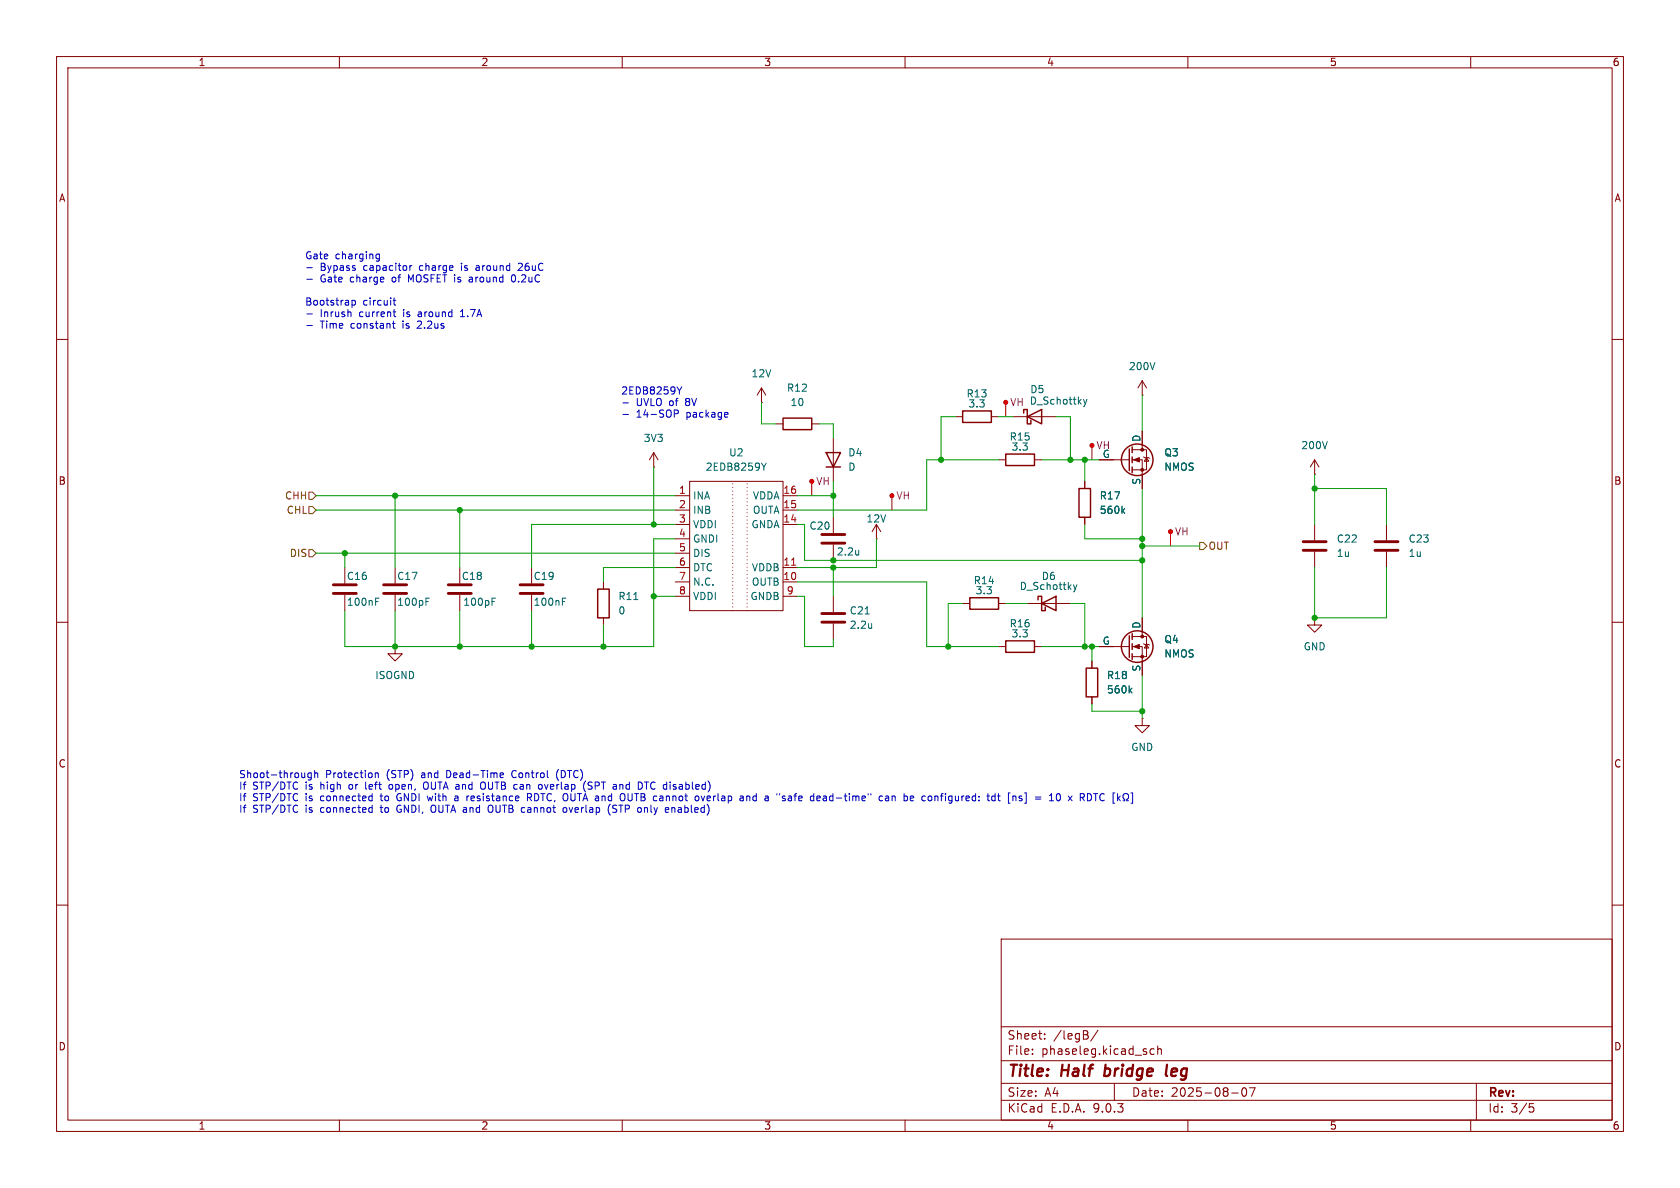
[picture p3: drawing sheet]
<svg xmlns="http://www.w3.org/2000/svg" width="297mm" height="210mm" viewBox="0 0 297 210" stroke-linecap="round" stroke-linejoin="round" font-family="sans-serif">
<g fill="none" stroke="#840000" stroke-width=".18">
<path d="M10 10h277v190h-277zM12 12h273v186h-273zM60 10v2M110 10v2M160 10v2M210 10v2M260 10v2M10 60h2M134.6 71.1h.1M134.6 68.6l-.7 1.3M134.6 68.6l.8 1.3M134.6 68.6v2.5"/>
<path d="M137.2 74.9h1.2M143.5 74.9h1.3M147.3 77.5v7.6M168.9 73.7h1.3M175.3 73.7h1.2M179.1 73.7h7.6M200.2 79.5h2.5v3.6h-2.5M201.9 69.9h.1M201.9 67.3v2.6M201.9 76.2v3.3M201.9 67.3l-.7 1.3M201.9 67.3l.8 1.3"/>
<path d="M285 60h2M115.6 82.6h.1M115.6 80l-.8 1.3M115.6 80l.7 1.3M115.6 80v2.6M119.4 87.6h2.5M119.4 90.2h2.5M119.4 92.7h2.5M119.4 95.3h2.5M119.4 97.8h2.5M121.9 85.1h16.5v22.9h-16.5zM138.4 87.6h2.6"/>
<path d="M138.4 90.2h2.6M138.4 92.7h2.6M147.3 91.4v2.8M147.3 96.3v2.8M154.9 95.3h.1M154.9 92.7l-.7 1.3M154.9 92.7l.8 1.3M154.9 92.7v2.6M176.5 81.3h1.3M182.9 81.3h1.2M191.8 85.1v1.3M191.8 91.4v1.3"/>
<path d="M194.3 81.3h5.3M200.2 81.3h1.7v5.1M202.2 80.8l.1 .1h.8l.1 .1M202.7 80.9l.4 .6h-.8zM232.4 83.8h.1M232.4 81.3v2.5M232.4 92.7v2.8M232.4 97.5v2.8M232.4 81.3l-.8 1.3M232.4 81.3l.8 1.3M245.1 92.7v2.8M245.1 97.5v2.8"/>
<path d="M10 110h2M61 100.3v2.8M61 105.2v2.8M69.8 114.3v1.3h1.3l-1.3 1.2-1.2-1.2h1.2M69.8 114.3h.1M69.8 100.3v2.8M69.8 105.2v2.8M81.3 100.3v2.8M81.3 105.2v2.8M94 100.3v2.8M94 105.2v2.8M106.7 102.9v1.2"/>
<path d="M106.7 109.2v1.3M119.4 100.3h2.5M119.4 102.9h2.5M119.4 105.4h2.5M138.4 100.3h2.6M138.4 102.9h2.6M138.4 105.4h2.6M147.3 105.4v2.8M147.3 110.2v2.8M170.2 106.7h1.2M176.5 106.7h1.3M176.5 114.3h1.3"/>
<path d="M181.6 106.7h7.6M182.9 114.3h1.2M193 116.8v1.3M194.3 114.3h5.3M200.2 112.5h2.5v3.6h-2.5M200.2 114.3h1.7v5.1M201.9 109.2v3.3M202.2 113.8l.1 .1h.8l.1 .1M202.7 113.9l.4 .7h-.8zM232.4 109.2v1.3h1.3l-1.3 1.3-1.3-1.3h1.3M232.4 109.2h.1M285 110h2"/>
<path d="M193 123.2v1.3M201.9 127v1.3h1.3l-1.3 1.2-1.2-1.2h1.2M201.9 127h.1M10 160h2M177 166h108v32h-108zM285 160h2M60 198v2M110 198v2M160 198v2M177 194.5h108M177 191.5h108M177 187.5h108"/>
<path d="M177 181.5h108M182.5 186.3v.1M182.5 185.5v.1M184.7 183.6v.1M184.7 182.8v.1M192.3 183.1v.5M194.1 182.1l-1.3 2M197 191.5v3M204 185.5l-.4-.1-.3 .3v.4l.2 .2h.5M204.7 185.5l.2-.1 .3 .1 .1 .9M204.7 184.9v1.5M210 198v2"/>
<path d="M217.7 193.2h1.2M219.7 192.4l.2-.1a.81 .81 0 0 1 .6 .6 .81 .81 0 0 1-.3 .8l-.2 .1a.81 .81 0 0 1-.3-1.4zM220.9 192.3h1l-.7 1.5M260 198v2M261 191.5v6.5M270.4 195.1h.7M270.5 195.7h.4l.3 .3-.2 .5-.5 .1"/>
</g>
<path d="M195.2 190.1l.2 .1M195.5 188.2l-.3 2M206.3 188.2l-.2 1.7 .2 .3" fill="none" stroke="#840000" stroke-width=".4"/>
<g fill="none" stroke="#840000" stroke-width=".25">
<path d="M138.4 73.9h5.1v2h-5.1zM170.2 72.6h5.1v2.1h-5.1zM181 73v-.6h.6v2.5h.6v-.6M181.6 73.7l2.5-1.3v2.5zM199.6 79.4v3.8M200.2 79v1M146 80h2.6l-1.3 2.6zM146 82.6h2.6M177.8 80.3h5.1v2h-5.1zM190.8 86.4h2v5h-2zM200.2 80.8v1M200.2 82.6v1"/>
<path d="M105.7 104.1h2v5.1h-2zM171.4 105.7h5.1v2h-5.1zM177.8 113.3h5.1v2h-5.1zM183.5 106v-.6h.6v2.6h.7v-.7M184.1 106.7l2.6-1.3v2.6zM192 118.1h2.1v5.1h-2.1zM199.6 112.4v3.8M200.2 112v1M200.2 113.8v1M200.2 115.6v1"/>
<circle cx="201" cy="81.3" r="2.79"/>
<circle cx="201" cy="114.3" r="2.79"/>
</g>
<g fill="none" stroke="#006464" stroke-width=".18">
<path d="M191.6 70.6l.3 .8M191.9 71.4l-.3 .5M192.2 70.6l-.3 .8M134.6 81.9l.4 .6M135 82.5v.6M135.5 81.9l-.5 .6M151.8 97.3v.8M151.8 98l-.1 .1M198.5 90.3l.3 .4M198.8 89.9l-.4 .5M66.4 106.3h.4M66.4 105.7h.6"/>
<path d="M75.3 106.3h.4M75.3 105.7h.6M87 106.3h.4M87 105.7h.6M99.4 106.3h.4M99.4 105.7h.6M112.1 106h.7M152.9 108.5h.8M154.1 110.2v.9M154.1 110.9l-.1 .1M189.8 103.4l.3 .8M190.1 104.2l-.3 .4"/>
<path d="M190.4 103.4l-.3 .8M199.7 122l.4 .5M200.1 121.7l-.5 .4"/>
</g>
<g fill="none" stroke="#840000" stroke-width=".51">
<path d="M145.3 94.5h4.1M145.3 96h4.1M230.4 95.8h4M230.4 97.3h4M243.1 95.8h4M243.1 97.3h4M58.9 103.4h4.1M58.9 104.9h4.1M67.8 103.4h4.1M67.8 104.9h4.1M79.2 103.4h4.1M79.2 104.9h4.1"/>
<path d="M91.9 103.4h4.1M91.9 104.9h4.1M145.3 108.5h4.1M145.3 110h4.1"/>
</g>
<path d="M129.5 108v-22.9M132.1 108v-22.9" fill="none" stroke="#840000" stroke-width=".18" stroke-dasharray="0 .6"/>
<path d="M139.9 99.9h.8" fill="none" stroke="#a90000" stroke-width=".18"/>
<g fill="#840000" stroke="#840000" stroke-width=".18">
<path d="M200.4 81.3l1-.4v.8z"/>
<path d="M200.4 114.3l1-.4v.8z"/>
<circle cx="201.9" cy="79.5" r=".25"/>
<circle cx="201.9" cy="83.1" r=".25"/>
<circle cx="201.9" cy="112.5" r=".25"/>
<circle cx="201.9" cy="116.1" r=".25"/>
</g>
<path d="M177.8 71.5v2.2M193 79.1v2.2M143.5 85.4v2.2M157.7 88v2.2M206.9 94.3v2.2" fill="none" stroke="#f00" stroke-width=".18"/>
<g fill="#f00" stroke="#f00" stroke-width=".18">
<circle cx="157.7" cy="87.6" r=".36"/>
<circle cx="177.8" cy="71.1" r=".36"/>
<circle cx="206.9" cy="94" r=".36"/>
<circle cx="193" cy="78.7" r=".36"/>
<circle cx="143.5" cy="85.1" r=".36"/>
</g>
<path d="M54.6 97.2h.6l.7 .6-.7 .6h-.6zM54.6 89.5h.6l.7 .7-.7 .6h-.6zM54.6 87h.6l.7 .6-.7 .7h-.6zM212.1 95.9h.6l.7 .6-.7 .7h-.6z" fill="none" stroke="#725600" stroke-width=".18"/>
<g fill="none" stroke="#009600" stroke-width=".18">
<path d="M134.6 71.1v3.8h2.6M144.8 74.9h2.5v2.6M168.9 73.7h-2.5v7.6M176.5 73.7h2.6M186.7 73.7h2.5v7.6M201.9 69.9v6.3M55.9 90.2h63.5M55.9 87.6h63.5M55.9 97.8h63.5M61 97.8v2.5M69.8 87.6v12.7M81.3 90.2v10.1"/>
<path d="M115.6 82.6v10.1M119.4 92.7h-25.4v7.6M119.4 95.3h-3.8v19h-54.6v-6.3M141 92.7h1.2v6.4h59.7M141 87.6h6.3M147.3 85.1v6.3M154.9 95.3v5h-13.9M176.5 81.3h-12.7v8.9h-22.8M184.1 81.3h10.2M191.8 81.3v3.8M191.8 92.7v2.6h10.1M201.9 86.4v22.8"/>
<path d="M201.9 96.5h10.2M232.4 83.8v8.9M232.4 86.4h12.7v6.3M69.8 108v6.3M81.3 108v6.3M94 108v6.3M106.7 110.5v3.8M115.6 105.4h3.8M119.4 100.3h-12.7v2.6M141 105.4h1.2v8.9h5.1v-1.3M141 102.9h22.8v11.4h12.7M147.3 100.3v5.1"/>
<path d="M170.2 106.7h-2.6v7.6M177.8 106.7h3.8M184.1 114.3h10.2M189.2 106.7h2.6v7.6M193 114.3v2.5M201.9 119.4v7.6M232.4 100.3v8.9h12.7v-8.9M193 124.5v1.2h8.9"/>
</g>
<g fill="none" stroke="#0000c2" stroke-width=".18">
<path d="M54.3 47.3h.9M54.3 49.4h.9M54.3 55.5h.9M54.3 57.5h.9M62 55.2l.1 .8M62.2 53.1v1.3M62.2 53.1h.4l.2 .2-.1 .6h-.5M66.5 45.6l.2 .2 .4-.1M67.1 44.9v1l-.3 .3-.3-.1M67.1 45l-.4-.1-.2 .1M69.4 57.2h.5M69.5 53.1h.5"/>
<path d="M69.5 55.1h.5M69.6 56.8v1l.3 .2M69.7 52.7v1.1l.3 .1M69.7 55.8l.3 .2M72.5 47v.8M72.8 47l-.3 .2M81.4 56h.7M81.6 54.9l-.2 .2M83.3 49l-.3 .1M83.4 49.4h-.3l-.2 .1 .1 .3h.4M84.3 47h-.1M84.3 47.3l-.2 .2 .2 .3"/>
<path d="M90.5 48.7a.69 .69 0 0 0 .3 1.1h.2M90.7 48.6h.3M92.1 46.5l-.5 .2M92.3 47.1l-.7 .7h.8M110.1 71.2h1M110.1 73.3h1M119.7 68.4l.4 .7M119.9 72.6v.3l-.1 .2h-.6M120.1 69.1v.6M120.5 68.4l-.4 .7M128.6 73l.1 .2-.6 .1M53.9 136.6v.9"/>
<path d="M53.9 137.3l-.1 .1M55 136.7l-.3-.1-.3 .3 .1 .5h.5M55 136.6v1.1l-.2 .2-.3-.1M55.6 136.7l.2-.1 .3 .1 .1 .8M55.6 136.2v1.3M64.6 138.2v1.1l.2 .2M66.3 136.7l.2-.1 .3 .1 .1 .8M66.3 136.6v.9M68.9 138.7l-.1 .2v.5l.2 .1h.3M75 138.3a.81 .81 0 0 0 .2 1.2h.3M79.3 136.2h-.3v1.3h.3M85.6 138.3a.81 .81 0 0 1-.1 1.2h-.2"/>
<path d="M88.6 136.6l.4 .1v.2l-.6 .1M89 137.4l-.4 .1M90.7 136.3l-.2 .4 .2 .7M96.3 138.7l.3 .8 .3-.8M98.8 136a1.46 1.46 0 0 0 0 2M104 138.7l.6 .3 .1 .3-.3 .2h-.4M104.5 138.2l.2 .1M109.9 138.7l.2 .1v.7M113.9 138.2h.8M115.1 138.5v.7M65.4 140.7l.4 .1M65.4 142.8h.4"/>
<path d="M65.8 140.3v1.3M65.8 142.3v1.3M65.8 141.5l-.4 .1M65.8 143.5l-.4 .1M67.2 140.7h.5M67.2 142.8h.5M70.2 140.6l-.1 .4 .3 .5M70.4 142.4l-.3 .5 .3 .6M76 141l-.2 .6M76.3 143.4l.4 .2M76.4 142.4l-.1 .1M80.4 140.8h.5l.1 .8"/>
<path d="M81 141l-.5 .1-.1 .2 .1 .3 .5-.1M83.5 140.7l-.2 .2v.5l.2 .2M83.9 141l-.6 .1M87 142.4a.81 .81 0 0 1-.2 1.2l-.3-.1M93.2 140.3v1.3M93.6 141l.4 .6M93.9 140.4l.1 .3-.1 .2-.7 .1M99.7 142.8h.3l.2 .2-.1 .5h-.4M100.6 142.8l.3 .8M107.7 143.8l.2 .3M108.3 142.7l.7 .5-.2 .4-.5-.1M111 140.3v1l.2 .2 .3 .1"/>
<path d="M114.1 142.8l.4 .1v.7M118.8 142.8h.5v.8M124 140.7l.3 .9 .3-.9M125.1 140.8l-.1 .6 .2 .2M125.6 141l-.6 .1M132 140.8l.2-.1 .3 .1 .1 .8M132 140.7v.9M133.3 140.7l-.2 .3v.3l.2 .3M137.3 140.3v.2M137.8 140.3v.2M145.6 140.8h.4l.1 .8M146.1 141l-.4 .1-.2 .2 .2 .3 .4-.1"/>
<path d="M155.9 140.7l.1 .1M156 141.5l-.1 .1M156.6 140.8h.5v.8M157.1 141l-.4 .1-.2 .2 .2 .3 .4-.1M157.7 140.8l.2-.1 .3 .1 .1 .8M157.7 140.7v.9M163.5 140.7l-.4 .1-.1 .2v.4l.5 .2M166.2 140.7h.5M166.7 140.3l-.3 .2v1.1M167.2 140.3v.1M167.2 140.7v.9M168.3 140.8l-.4-.1-.2 .3 .1 .5h.5"/>
<path d="M168.3 140.7v1l-.2 .3-.3-.1M168.9 140.7l.1 .8 .3 .1 .1-.2M169.4 140.7v.9M170.1 140.7v.9M170.4 140.7l-.3 .3M170.8 141.1l.6-.1-.1-.2-.3-.1-.2 .2v.6h.5M172.5 140.8l-.4-.1-.2 .3 .1 .5h.5M172.5 140.3v1.3M173.1 141.4v.2M173.1 140.8v.1M174.5 140.7h.5M174.6 140.3v1.1l.4 .2"/>
<path d="M175.9 140.8l-.3-.1-.3 .3 .1 .5h.5M175.9 140.3v1.3M176.3 140.7h.5M176.5 140.3v1.1l.3 .2M178.6 140.2h-.3v1.8h.3M179.1 140.8l.1-.1 .3 .1 .1 .8M179.1 140.7v.9M180.6 140.8l-.3-.1-.1 .2v.2l.4 .1v.3h-.4M181.1 140.2h.3v1.8h-.3M183.1 140.9h.9M183.1 141.3h.9M185.5 141.6h.8"/>
<path d="M185.5 140.7l.4-.4v1.3M186.9 140.4l.1-.1a.68 .68 0 0 1 .5 .6 .68 .68 0 0 1-.5 .7l-.1-.2-.2-.3zM188.9 140.7l.6 .9M189.5 140.7l-.6 .9M192.6 140.3a.68 .68 0 0 1 .4 .6 .68 .68 0 0 1-.4 .7M193.3 140.3h.8M193.7 140.3v1.3M194.7 140.4l.3-.1 .2 .1M195.2 141.4v.1M197.1 140.2h-.3v1.8h.3M197.6 140.3v1.3M197.7 141.1l.4 .5"/>
<path d="M198.1 140.7l-.5 .5M198.5 141.6h.3v-.3a.54 .54 0 0 1-.2-.7 .54 .54 0 0 1 .7-.2 .58 .58 0 0 1-.1 .9v.3h.3M199.9 140.2h.3v1.8h-.3"/>
</g>
<g fill="#009600" stroke="#009600" stroke-width=".18">
<circle cx="61" cy="97.8" r=".46"/>
<circle cx="69.8" cy="87.6" r=".46"/>
<circle cx="81.3" cy="114.3" r=".46"/>
<circle cx="69.8" cy="114.3" r=".46"/>
<circle cx="81.3" cy="90.2" r=".46"/>
<circle cx="166.4" cy="81.3" r=".46"/>
<circle cx="189.2" cy="81.3" r=".46"/>
<circle cx="191.8" cy="81.3" r=".46"/>
<circle cx="115.6" cy="92.7" r=".46"/>
<circle cx="115.6" cy="105.4" r=".46"/>
<circle cx="106.7" cy="114.3" r=".46"/>
<circle cx="147.3" cy="87.6" r=".46"/>
<circle cx="167.6" cy="114.3" r=".46"/>
<circle cx="147.3" cy="99.1" r=".46"/>
<circle cx="147.3" cy="100.3" r=".46"/>
<circle cx="94" cy="114.3" r=".46"/>
<circle cx="191.8" cy="114.3" r=".46"/>
<circle cx="201.9" cy="95.3" r=".46"/>
<circle cx="193" cy="114.3" r=".46"/>
<circle cx="201.9" cy="96.5" r=".46"/>
<circle cx="201.9" cy="99.1" r=".46"/>
<circle cx="232.4" cy="109.2" r=".46"/>
<circle cx="232.4" cy="86.4" r=".46"/>
<circle cx="201.9" cy="125.7" r=".46"/>
</g>
<g font-size="2.8" fill="#840000">
<text x="178" y="190.9">Title:</text>
<text x="187.7" y="190.9">Half</text>
<text x="196.1" y="190.9">bridge</text>
<text x="207.7" y="190.9">leg</text>
</g>
<g font-size="2.1" fill="#840000">
<text x="178" y="184">Sheet:</text>
<text x="186.2" y="184">/legB/</text>
<text x="178" y="186.7">File:</text>
<text x="184.1" y="186.7">phaseleg.kicad_sch</text>
<text x="178" y="196.9">KiCad</text>
<text x="178" y="194.1">Size:</text>
<text x="184.7" y="194.1">A4</text>
<text x="185.7" y="196.9">E.D.A.</text>
<text x="193.3" y="196.9">9.0.3</text>
<text x="200" y="194.1">Date:</text>
<text x="207" y="194.1">2025-08-07</text>
<text x="263" y="194.3">Rev:</text>
<text x="263" y="196.9">Id:</text>
<text x="267.1" y="196.9">3/5</text>
</g>
<g font-size="1.8" fill="#840000">
<text x="35" y="11.9">1</text>
<text x="85" y="11.9">2</text>
<text x="135" y="11.9">3</text>
<text x="185" y="11.9">4</text>
<text x="235" y="11.9">5</text>
<text x="285" y="11.9">6</text>
<text x="10.3" y="35.9">A</text>
<text x="285.3" y="35.9">A</text>
<text x="10.3" y="85.9">B</text>
<text x="285.3" y="85.9">B</text>
<text x="10.3" y="135.9">C</text>
<text x="285.3" y="135.9">C</text>
<text x="10.3" y="185.9">D</text>
<text x="285.3" y="185.9">D</text>
<text x="35" y="199.9">1</text>
<text x="85" y="199.9">2</text>
<text x="135" y="199.9">3</text>
<text x="185" y="199.9">4</text>
<text x="235" y="199.9">5</text>
<text x="285" y="199.9">6</text>
</g>
<g font-size="1.8" fill="#0000c2">
<text x="53.8" y="46">Gate</text>
<text x="59.3" y="46">charging</text>
<text x="56.6" y="48.1">Bypass</text>
<text x="56.6" y="50.1">Gate</text>
<text x="62" y="50.1">charge</text>
<text x="64.4" y="48.1">capacitor</text>
<text x="69.6" y="50.1">of</text>
<text x="72.6" y="50.1">MOSFET is</text>
<text x="74.4" y="48.1">charge</text>
<text x="82" y="48.1">is</text>
<text x="83.8" y="50.1">around</text>
<text x="84.8" y="48.1">around</text>
<text x="91.5" y="50.1">0.2uC</text>
<text x="92.5" y="48.1">26uC</text>
<text x="53.8" y="54.2">Bootstrap</text>
<text x="56.6" y="56.3">Inrush</text>
<text x="56.6" y="58.3">Time</text>
<text x="62.1" y="58.3">constant</text>
<text x="63.6" y="56.3">current</text>
<text x="64.2" y="54.2">circuit</text>
<text x="71.5" y="58.3">is</text>
<text x="71.6" y="56.3">is</text>
<text x="74.3" y="58.3">2.2us</text>
<text x="74.4" y="56.3">around</text>
<text x="82.1" y="56.3">1.7A</text>
<text x="109.7" y="69.9">2EDB8259Y</text>
<text x="112.5" y="72">UVLO of</text>
<text x="121.5" y="72">8V</text>
<text x="112.5" y="74">14-SOP</text>
<text x="121.4" y="74">package</text>
<text x="42.2" y="137.8">Shoot-through</text>
<text x="57.6" y="137.8">Protection</text>
<text x="68.5" y="137.8">(STP)</text>
<text x="74.8" y="137.8">and</text>
<text x="79.5" y="137.8">Dead-Time</text>
<text x="91.2" y="137.8">Control</text>
<text x="99.3" y="137.8">(DTC)</text>
<text x="42.2" y="139.8">If</text>
<text x="42.2" y="141.9">If</text>
<text x="42.2" y="143.9">If</text>
<text x="44.7" y="139.8">STP/DTC</text>
<text x="44.7" y="141.9">STP/DTC</text>
<text x="44.7" y="143.9">STP/DTC</text>
<text x="54.2" y="139.8">is</text>
<text x="54.2" y="141.9">is</text>
<text x="54.2" y="143.9">is</text>
<text x="57" y="139.8">high</text>
<text x="57" y="141.9">connected</text>
<text x="57" y="143.9">connected</text>
<text x="62.2" y="139.8">or</text>
<text x="65.3" y="139.8">left</text>
<text x="67.8" y="141.9">to</text>
<text x="67.8" y="143.9">to</text>
<text x="69.7" y="139.8">open,</text>
<text x="70.9" y="141.9">GNDI</text>
<text x="70.9" y="143.9">GNDI,</text>
<text x="76.1" y="139.8">OUTA and</text>
<text x="76.6" y="141.9">with</text>
<text x="77.2" y="143.9">OUTA and</text>
<text x="81.6" y="141.9">a</text>
<text x="83.9" y="141.9">resistance</text>
<text x="86.6" y="139.8">OUTB can</text>
<text x="87.7" y="143.9">OUTB cannot</text>
<text x="94.8" y="141.9">RDTC, OUTA and</text>
<text x="97.3" y="139.8">overlap</text>
<text x="101.4" y="143.9">overlap</text>
<text x="105.4" y="139.8">(SPT</text>
<text x="109.6" y="143.9">(STP</text>
<text x="110.9" y="139.8">and</text>
<text x="112" y="141.9">OUTB cannot</text>
<text x="115" y="143.9">only</text>
<text x="115.5" y="139.8">DTC disabled)</text>
<text x="120.2" y="143.9">enabled)</text>
<text x="125.6" y="141.9">overlap</text>
<text x="133.8" y="141.9">and</text>
<text x="138.4" y="141.9">a</text>
<text x="140.8" y="141.9">&quot;safe</text>
<text x="146.9" y="141.9">dead-time&quot;</text>
<text x="159.3" y="141.9">can</text>
<text x="163.9" y="141.9">be</text>
<text x="190.1" y="141.9">10</text>
<text x="193.7" y="141.9">x</text>
</g>
<g font-size="1.8" fill="#006464">
<text x="199.5" y="65.6">200V</text>
<text x="132.8" y="66.9">12V</text>
<text x="139" y="69.4">R12</text>
<text x="139.7" y="72">10</text>
<text x="170.8" y="70.5">R13</text>
<text x="182" y="69.7">D5</text>
<text x="171.1" y="72.2">3.3</text>
<text x="113.7" y="78.3">3V3</text>
<text x="124.7" y="83.4">2EDB8259Y</text>
<text x="128.8" y="80.9">U2</text>
<text x="149.9" y="80.9">D4</text>
<text x="149.9" y="83.4">D</text>
<text x="178.4" y="78.1">R15</text>
<text x="178.7" y="79.9">3.3</text>
<text x="194.8" y="81">G</text>
<text x="201.7" y="78.2" transform="rotate(-90 201.7 78.2)">D</text>
<text x="205.7" y="83.4">NMOS</text>
<text x="205.7" y="80.9">Q3</text>
<text x="229.9" y="79.6">200V</text>
<text x="122.4" y="88.5">INA</text>
<text x="133" y="88.5">VDDA</text>
<text x="194.3" y="88.5">R17</text>
<text x="201.7" y="85.8" transform="rotate(-90 201.7 85.8)">S</text>
<text x="122.4" y="91">INB</text>
<text x="122.4" y="93.6">VDDI</text>
<text x="132.8" y="93.6">GNDA</text>
<text x="133" y="91">OUTA</text>
<text x="143" y="93.8">C20</text>
<text x="153.1" y="92.6">12V</text>
<text x="194.3" y="91">560k</text>
<text x="122.4" y="96.1">GNDI</text>
<text x="122.4" y="98.7">DIS</text>
<text x="122.4" y="101.2">DTC</text>
<text x="132.8" y="101.2">VDDB</text>
<text x="147.8" y="98.4">2.2u</text>
<text x="236.2" y="98.7">1u</text>
<text x="236.2" y="96.1">C22</text>
<text x="248.9" y="98.7">1u</text>
<text x="248.9" y="96.1">C23</text>
<text x="61.2" y="107.3">100nF</text>
<text x="61.2" y="102.7">C16</text>
<text x="70.1" y="107.3">100pF</text>
<text x="70.1" y="102.7">C17</text>
<text x="81.5" y="102.7">C18</text>
<text x="81.8" y="107.3">100pF</text>
<text x="94.2" y="107.3">100nF</text>
<text x="94.2" y="102.7">C19</text>
<text x="109.2" y="106.3">R11</text>
<text x="122.4" y="103.7">N.C.</text>
<text x="122.4" y="106.3">VDDI</text>
<text x="132.6" y="106.3">GNDB</text>
<text x="132.8" y="103.7">OUTB</text>
<text x="172" y="103.5">R14</text>
<text x="172.4" y="105.3">3.3</text>
<text x="180.2" y="104.5">D_Schottky</text>
<text x="184.1" y="102.7">D6</text>
<text x="109.2" y="108.8">0</text>
<text x="150.1" y="108.8">C21</text>
<text x="150.1" y="111.4">2.2u</text>
<text x="178.4" y="111.1">R16</text>
<text x="178.7" y="112.9">3.3</text>
<text x="201.7" y="111.2" transform="rotate(-90 201.7 111.2)">D</text>
<text x="205.7" y="113.9">Q4</text>
<text x="194.8" y="114">G</text>
<text x="201.7" y="118.8" transform="rotate(-90 201.7 118.8)">S</text>
<text x="205.7" y="116.4">NMOS</text>
<text x="230.4" y="115.2">GND</text>
<text x="66.2" y="120.2">ISOGND</text>
<text x="195.6" y="120.2">R18</text>
<text x="195.6" y="122.8">560k</text>
<text x="199.9" y="132.9">GND</text>
</g>
<g font-size="1.8" fill="#840084">
<text x="178.5" y="72">VH D_Schottky</text>
<text x="193.7" y="79.6">VH</text>
<text x="144.2" y="86">VH</text>
<text x="158.4" y="88.5">VH</text>
<text x="207.6" y="94.8">VH</text>
</g>
<g font-size="1.8" fill="#725600">
<text x="50.3" y="88.5">CHH</text>
<text x="50.6" y="91">CHL</text>
<text x="51.1" y="98.7">DIS</text>
<text x="213.6" y="97.4">OUT</text>
</g>
<g font-size="1.8" fill="#a90000">
<text x="119.9" y="87.4">1</text>
<text x="119.9" y="89.9">2</text>
<text x="138.4" y="87.4">16</text>
<text x="138.4" y="89.9">15</text>
<text x="119.9" y="92.5">3</text>
<text x="119.9" y="95">4</text>
<text x="138.4" y="92.5">14</text>
<text x="119.9" y="97.5">5</text>
<text x="119.9" y="100.1">6</text>
<text x="138.4" y="100.1">11</text>
<text x="119.9" y="102.6">7</text>
<text x="119.9" y="105.2">8</text>
<text x="138.4" y="102.6">10</text>
<text x="139" y="105.2">9</text>
</g>
</svg>
